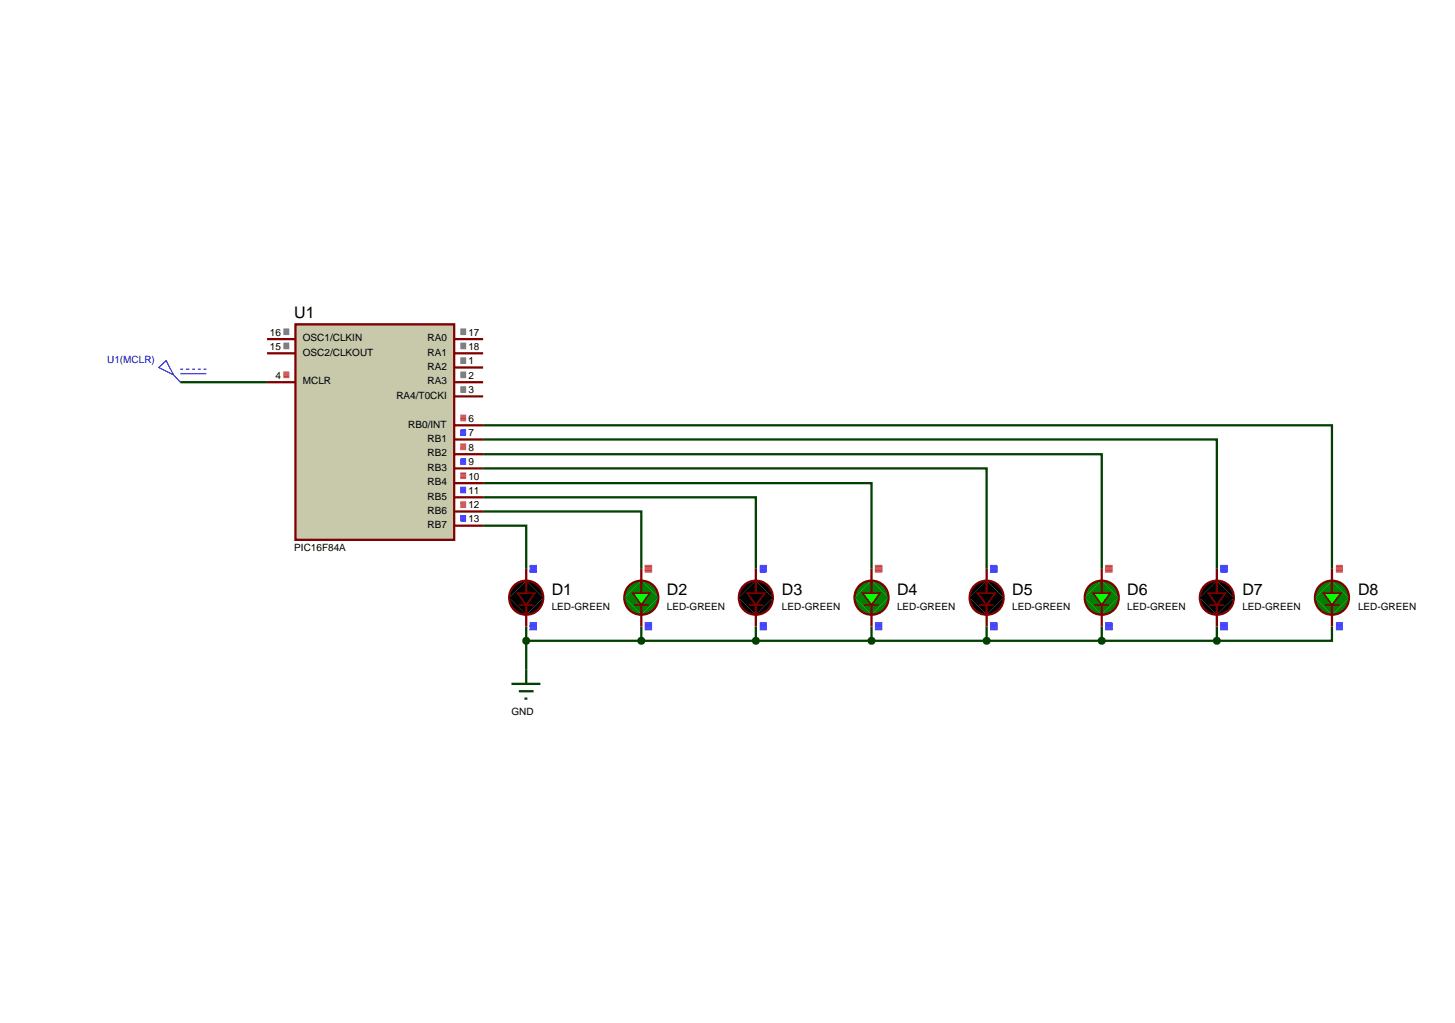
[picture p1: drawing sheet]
<svg xmlns="http://www.w3.org/2000/svg" width="257mm" height="180mm" viewBox="0 0 257 180" stroke-linecap="round" stroke-linejoin="round" font-family="sans-serif">
<g fill="none" stroke="#004000" stroke-width=".4">
<path d="M31.8 67.4h15.3M85.2 77.5h129.4v22.8M85.2 75h149.7v25.3M85.2 92.7h7.6v7.6M85.2 90.2h27.9v10.1M85.2 87.7h48.1v12.6M85.2 85.2h68.5v15.1M85.2 82.6h88.8v17.7M85.2 80.1h109.1v20.2M92.8 110.5v7.6M92.8 113h121.8M113.1 110.5v2.5"/>
<path d="M133.3 110.5v2.5M153.7 110.5v2.5M174 110.5v2.5M194.3 110.5v2.5M214.6 110.5v2.5M234.9 110.5v2.5h-20.3"/>
</g>
<path d="M52.1 57.2h28v38h-28z" fill="#c8c8aa" stroke="#800000" stroke-width=".4"/>
<g fill="none" stroke="#800000" stroke-width=".4">
<path d="M47.1 59.8h5M80.1 59.8h5.1M47.1 62.3h5M47.1 67.4h5M80.1 75h5.1M80.1 77.5h5.1M80.1 62.3h5.1M80.1 64.8h5.1M80.1 67.4h5.1M80.1 69.9h5.1M80.1 80.1h5.1M80.1 82.6h5.1"/>
<path d="M80.1 85.2h5.1M80.1 87.7h5.1M80.1 90.2h5.1M80.1 92.7h5.1M92.8 100.3v4.3M92.8 106.7v3.8"/>
</g>
<g fill="none" stroke="#808080" stroke-width=".18">
<path d="M50 58h1M50 58.1h1M50 58.2h1M50 58.3h1M50 58.4h1M50 58.5h1M50 58.6h1M50 58.7h1M50 58.8h1M50 58.9h1M50 59h1M81.2 58h1"/>
<path d="M81.2 58.1h1M81.2 58.2h1M81.2 58.3h1M81.2 58.4h1M81.2 58.5h1M81.2 58.6h1M81.2 58.7h1M81.2 58.8h1M81.2 58.9h1M81.2 59h1M50 60.5h1M50 60.6h1"/>
<path d="M50 60.7h1M50 60.8h1M50 60.9h1M50 61h1M50 61.1h1M50 61.2h1M50 61.3h1M50 61.4h1M50 61.5h1M81.2 60.5h1M81.2 60.6h1M81.2 60.7h1"/>
<path d="M81.2 60.8h1M81.2 60.9h1M81.2 61h1M81.2 61.1h1M81.2 61.2h1M81.2 61.3h1M81.2 61.4h1M81.2 61.5h1M81.2 63.1h1M81.2 63.2h1M81.2 63.3h1M81.2 63.4h1"/>
<path d="M81.2 63.5h1M81.2 63.6h1M81.2 63.7h1M81.2 63.8h1M81.2 63.9h1M81.2 64h1M81.2 64.1h1M81.2 65.6h1M81.2 65.7h1M81.2 65.8h1M81.2 65.9h1M81.2 66h1"/>
<path d="M81.2 66.1h1M81.2 66.2h1M81.2 66.3h1M81.2 66.4h1M81.2 66.5h1M81.2 66.6h1M81.2 68.2h1M81.2 68.3h1M81.2 68.4h1M81.2 68.5h1M81.2 68.6h1M81.2 68.7h1"/>
<path d="M81.2 68.8h1M81.2 68.9h1M81.2 69h1M81.2 69.1h1M81.2 69.2h1"/>
</g>
<g fill="none" stroke="#ff4040" stroke-width=".18">
<path d="M50 65.6h1M50 65.7h1M50 65.8h1M50 65.9h1M50 66h1M50 66.1h1M50 66.2h1M50 66.3h1M50 66.4h1M50 66.5h1M50 66.6h1M81.2 73.2h1"/>
<path d="M81.2 73.3h1M81.2 73.4h1M81.2 73.5h1M81.2 73.6h1M81.2 73.7h1M81.2 73.8h1M81.2 73.9h1M81.2 74h1M81.2 74.1h1M81.2 74.2h1M81.2 78.3h1M81.2 78.4h1"/>
<path d="M81.2 78.5h1M81.2 78.6h1M81.2 78.7h1M81.2 78.8h1M81.2 78.9h1M81.2 79h1M81.2 79.1h1M81.2 79.2h1M81.2 79.3h1M81.2 83.4h1M81.2 83.5h1M81.2 83.6h1"/>
<path d="M81.2 83.7h1M81.2 83.8h1M81.2 83.9h1M81.2 84h1M81.2 84.1h1M81.2 84.2h1M81.2 84.3h1M81.2 84.4h1M81.2 88.5h1M81.2 88.6h1M81.2 88.7h1M81.2 88.8h1"/>
<path d="M81.2 88.9h1M81.2 89h1M81.2 89.1h1M81.2 89.2h1M81.2 89.3h1M81.2 89.4h1M81.2 89.5h1"/>
</g>
<g fill="none" stroke="#4040ff" stroke-width=".18">
<path d="M81.2 75.8h1M81.2 75.9h1M81.2 76h1M81.2 76.1h1M81.2 76.2h1M81.2 76.3h1M81.2 76.4h1M81.2 76.5h1M81.2 76.6h1M81.2 76.7h1M81.2 76.8h1M81.2 80.9h1"/>
<path d="M81.2 81h1M81.2 81.1h1M81.2 81.2h1M81.2 81.3h1M81.2 81.4h1M81.2 81.5h1M81.2 81.6h1M81.2 81.7h1M81.2 81.8h1M81.2 81.9h1M81.2 85.9h1M81.2 86h1"/>
<path d="M81.2 86.1h1M81.2 86.2h1M81.2 86.3h1M81.2 86.4h1M81.2 86.5h1M81.2 86.6h1M81.2 86.7h1M81.2 86.8h1M81.2 86.9h1M81.2 90.9h1M81.2 91h1M81.2 91.1h1"/>
<path d="M81.2 91.2h1M81.2 91.3h1M81.2 91.4h1M81.2 91.5h1M81.2 91.6h1M81.2 91.7h1M81.2 91.8h1M81.2 91.9h1M93.4 99.7h1.3M93.4 99.8h1.3M93.4 99.9h1.3M93.4 100h1.3"/>
<path d="M93.4 100.1h1.3M93.4 100.2h1.3M93.4 100.3h1.3M93.4 100.4h1.3M93.4 100.5h1.3M93.4 100.6h1.3M93.4 100.7h1.3M93.4 100.8h1.3M93.4 100.9h1.3M93.4 109.8h1.3M93.4 109.9h1.3M93.4 110h1.3"/>
<path d="M93.4 110.1h1.3M93.4 110.2h1.3M93.4 110.3h1.3M93.4 110.4h1.3M93.4 110.5h1.3M93.4 110.6h1.3M93.4 110.7h1.3M93.4 110.8h1.3M93.4 110.9h1.3M93.4 111h1.3M93.4 111.1h1.3"/>
</g>
<path d="M90.4 103.5a2.97 2.97 0 0 1 2.4-1.1l-3 3 .1-.7zM92.8 102.4a2.95 2.95 0 0 1 3 3zM95.8 105.4a2.95 2.95 0 0 1-3 3zM89.8 105.4l3 3a2.95 2.95 0 0 1-3-3z" fill="#000" stroke="#800000" stroke-width=".4"/>
<path d="M89.8 105.4l3-3 3 3-3 3z" fill="#000"/>
<path d="M91.5 106.7h2.6" fill="none" stroke="#800000" stroke-width=".3"/>
<path d="M91.3 104.6h3l-1.5 2.1z" fill="#000" stroke="#800000" stroke-width=".3"/>
<path d="M110.7 103.5a2.97 2.97 0 0 1 2.4-1.1l-3 3 .1-.7zM113.1 102.4a2.95 2.95 0 0 1 3 3zM116.1 105.4a2.95 2.95 0 0 1-3 3zM110.1 105.4l3 3a2.95 2.95 0 0 1-3-3z" fill="#008000" stroke="#800000" stroke-width=".4"/>
<path d="M110.1 105.4l3-3 3 3-3 3z" fill="#008000"/>
<path d="M111.8 106.7h2.6" fill="none" stroke="#800000" stroke-width=".3"/>
<path d="M113.1 102.3v2.3M113.1 106.7v1.7" fill="none" stroke="#800000" stroke-width=".4"/>
<path d="M111.6 104.6h3l-1.5 2.1z" fill="#0f0" stroke="#800000" stroke-width=".3"/>
<path d="M113.1 100.3v2.6M113.1 107.9v2.6M133.3 100.3v4.3M133.3 106.7v3.8" fill="none" stroke="#800000" stroke-width=".4"/>
<g fill="none" stroke="#ff4040" stroke-width=".18">
<path d="M113.7 99.7h1.3M113.7 99.8h1.3M113.7 99.9h1.3M113.7 100h1.3M113.7 100.1h1.3M113.7 100.2h1.3M113.7 100.3h1.3M113.7 100.4h1.3M113.7 100.5h1.3M113.7 100.6h1.3M113.7 100.7h1.3M113.7 100.8h1.3"/>
<path d="M113.7 100.9h1.3"/>
</g>
<g fill="none" stroke="#4040ff" stroke-width=".18">
<path d="M134 99.7h1.2M134 99.8h1.2M134 99.9h1.2M134 100h1.2M113.7 109.8h1.3M113.7 109.9h1.3M113.7 110h1.3M113.7 110.1h1.3M113.7 110.2h1.3M113.7 110.3h1.3M113.7 110.4h1.3M113.7 110.5h1.3"/>
<path d="M113.7 110.6h1.3M113.7 110.7h1.3M113.7 110.8h1.3M113.7 110.9h1.3M113.7 111h1.3M113.7 111.1h1.3M134 109.8h1.2M134 109.9h1.2M134 110h1.2M134 110.1h1.2M134 110.2h1.2M134 110.3h1.2"/>
<path d="M134 110.4h1.2M134 110.5h1.2M134 110.6h1.2M134 110.7h1.2M134 110.8h1.2M134 110.9h1.2M134 111h1.2M134 111.1h1.2M134 100.1h1.2M134 100.2h1.2M134 100.3h1.2M134 100.4h1.2"/>
<path d="M134 100.5h1.2M134 100.6h1.2M134 100.7h1.2M134 100.8h1.2M134 100.9h1.2"/>
</g>
<path d="M130.9 103.5a2.97 2.97 0 0 1 2.4-1.1l-3 3 .1-.7zM133.3 102.4a2.95 2.95 0 0 1 3 3zM136.3 105.4a2.95 2.95 0 0 1-3 3zM130.3 105.4l3 3a2.95 2.95 0 0 1-3-3z" fill="#000" stroke="#800000" stroke-width=".4"/>
<path d="M130.3 105.4l3-3 3 3-3 3z" fill="#000"/>
<path d="M132.1 106.7h2.5" fill="none" stroke="#800000" stroke-width=".3"/>
<path d="M131.8 104.6h3.1l-1.6 2.1z" fill="#000" stroke="#800000" stroke-width=".3"/>
<path d="M151.3 103.5a2.97 2.97 0 0 1 2.4-1.1l-3 3 .1-.7zM153.7 102.4a2.95 2.95 0 0 1 3 3zM156.7 105.4a2.95 2.95 0 0 1-3 3zM150.7 105.4l3 3a2.95 2.95 0 0 1-3-3z" fill="#008000" stroke="#800000" stroke-width=".4"/>
<path d="M150.7 105.4l3-3 3 3-3 3z" fill="#008000"/>
<path d="M152.4 106.7h2.5" fill="none" stroke="#800000" stroke-width=".3"/>
<path d="M153.7 102.3v2.3M153.7 106.7v1.7" fill="none" stroke="#800000" stroke-width=".4"/>
<path d="M152.1 104.6h3.1l-1.5 2.1z" fill="#0f0" stroke="#800000" stroke-width=".3"/>
<path d="M153.7 100.3v2.6M153.7 107.9v2.6M174 100.3v4.3M174 106.7v3.8" fill="none" stroke="#800000" stroke-width=".4"/>
<g fill="none" stroke="#ff4040" stroke-width=".18">
<path d="M154.3 99.7h1.3M154.3 99.8h1.3M154.3 99.9h1.3M154.3 100h1.3M154.3 100.1h1.3M154.3 100.2h1.3M154.3 100.3h1.3M154.3 100.4h1.3M154.3 100.5h1.3M154.3 100.6h1.3M154.3 100.7h1.3M154.3 100.8h1.3"/>
<path d="M154.3 100.9h1.3"/>
</g>
<g fill="none" stroke="#4040ff" stroke-width=".18">
<path d="M174.6 99.7h1.3M174.6 99.8h1.3M174.6 99.9h1.3M174.6 100h1.3M154.3 109.8h1.3M154.3 109.9h1.3M154.3 110h1.3M154.3 110.1h1.3M154.3 110.2h1.3M154.3 110.3h1.3M154.3 110.4h1.3M154.3 110.5h1.3"/>
<path d="M154.3 110.6h1.3M154.3 110.7h1.3M154.3 110.8h1.3M154.3 110.9h1.3M154.3 111h1.3M154.3 111.1h1.3M174.6 109.8h1.3M174.6 109.9h1.3M174.6 110h1.3M174.6 110.1h1.3M174.6 110.2h1.3M174.6 110.3h1.3"/>
<path d="M174.6 110.4h1.3M174.6 110.5h1.3M174.6 110.6h1.3M174.6 110.7h1.3M174.6 110.8h1.3M174.6 110.9h1.3M174.6 111h1.3M174.6 111.1h1.3M174.6 100.1h1.3M174.6 100.2h1.3M174.6 100.3h1.3M174.6 100.4h1.3"/>
<path d="M174.6 100.5h1.3M174.6 100.6h1.3M174.6 100.7h1.3M174.6 100.8h1.3M174.6 100.9h1.3"/>
</g>
<path d="M92.8 118.1v2.5M90.2 120.6h5.1M91.5 121.9h2.6M92.5 123.2h.5" fill="none" stroke="#004000" stroke-width=".4"/>
<path d="M171.6 103.5a2.97 2.97 0 0 1 2.4-1.1l-3 3 .1-.7zM174 102.4a2.95 2.95 0 0 1 3 3zM177 105.4a2.95 2.95 0 0 1-3 3zM171 105.4l3 3a2.95 2.95 0 0 1-3-3z" fill="#000" stroke="#800000" stroke-width=".4"/>
<path d="M171 105.4l3-3 3 3-3 3z" fill="#000"/>
<path d="M172.7 106.7h2.5" fill="none" stroke="#800000" stroke-width=".3"/>
<path d="M172.4 104.6h3.1l-1.5 2.1z" fill="#000" stroke="#800000" stroke-width=".3"/>
<path d="M192.4 103l1.2-.5 .7-.1-3 3a2.97 2.97 0 0 1 1.1-2.4zM194.3 102.4a2.95 2.95 0 0 1 3 3zM194.3 108.4l3-3a2.95 2.95 0 0 1-3 3zM191.3 105.4l3 3a2.95 2.95 0 0 1-3-3z" fill="#008000" stroke="#800000" stroke-width=".4"/>
<path d="M194.3 102.4l3 3-3 3-3-3z" fill="#008000"/>
<path d="M193 106.7h2.6" fill="none" stroke="#800000" stroke-width=".3"/>
<path d="M194.3 102.3v2.3M194.3 106.7v1.7" fill="none" stroke="#800000" stroke-width=".4"/>
<path d="M192.8 104.6h3l-1.5 2.1z" fill="#0f0" stroke="#800000" stroke-width=".3"/>
<path d="M194.3 100.3v2.6M194.3 107.9v2.6M214.6 100.3v4.3M214.6 106.7v3.8" fill="none" stroke="#800000" stroke-width=".4"/>
<g fill="none" stroke="#ff4040" stroke-width=".18">
<path d="M194.9 99.7h1.3M194.9 99.8h1.3M194.9 99.9h1.3M194.9 100h1.3M194.9 100.1h1.3M194.9 100.2h1.3M194.9 100.3h1.3M194.9 100.4h1.3M194.9 100.5h1.3M194.9 100.6h1.3M194.9 100.7h1.3M194.9 100.8h1.3"/>
<path d="M194.9 100.9h1.3"/>
</g>
<g fill="none" stroke="#4040ff" stroke-width=".18">
<path d="M215.2 99.7h1.3M215.2 99.8h1.3M215.2 99.9h1.3M215.2 100h1.3M194.9 109.8h1.3M194.9 109.9h1.3M194.9 110h1.3M194.9 110.1h1.3M194.9 110.2h1.3M194.9 110.3h1.3M194.9 110.4h1.3M194.9 110.5h1.3"/>
<path d="M194.9 110.6h1.3M194.9 110.7h1.3M194.9 110.8h1.3M194.9 110.9h1.3M194.9 111h1.3M194.9 111.1h1.3M215.2 109.8h1.3M215.2 109.9h1.3M215.2 110h1.3M215.2 110.1h1.3M215.2 110.2h1.3M215.2 110.3h1.3"/>
<path d="M215.2 110.4h1.3M215.2 110.5h1.3M215.2 110.6h1.3M215.2 110.7h1.3M215.2 110.8h1.3M215.2 110.9h1.3M215.2 111h1.3M215.2 111.1h1.3M215.2 100.1h1.3M215.2 100.2h1.3M215.2 100.3h1.3M215.2 100.4h1.3"/>
<path d="M215.2 100.5h1.3M215.2 100.6h1.3M215.2 100.7h1.3M215.2 100.8h1.3M215.2 100.9h1.3"/>
</g>
<path d="M212.2 103.5a2.97 2.97 0 0 1 2.4-1.1l-3 3 .1-.7zM214.6 102.4a2.95 2.95 0 0 1 3 3zM217.6 105.4a2.95 2.95 0 0 1-3 3zM211.6 105.4l3 3a2.95 2.95 0 0 1-3-3z" fill="#000" stroke="#800000" stroke-width=".4"/>
<path d="M211.6 105.4l3-3 3 3-3 3z" fill="#000"/>
<path d="M213.3 106.7h2.6" fill="none" stroke="#800000" stroke-width=".3"/>
<path d="M213.1 104.6h3l-1.5 2.1z" fill="#000" stroke="#800000" stroke-width=".3"/>
<path d="M233 103l1.2-.5 .7-.1-3 3a2.97 2.97 0 0 1 1.1-2.4zM234.9 102.4a2.95 2.95 0 0 1 3 3zM234.9 108.4l3-3a2.95 2.95 0 0 1-3 3zM231.9 105.4l3 3a2.95 2.95 0 0 1-3-3z" fill="#008000" stroke="#800000" stroke-width=".4"/>
<path d="M234.9 102.4l3 3-3 3-3-3z" fill="#008000"/>
<path d="M233.7 106.7h2.5" fill="none" stroke="#800000" stroke-width=".3"/>
<path d="M234.9 102.3v2.3M234.9 106.7v1.7" fill="none" stroke="#800000" stroke-width=".4"/>
<path d="M233.4 104.6h3.1l-1.6 2.1z" fill="#0f0" stroke="#800000" stroke-width=".3"/>
<path d="M234.9 100.3v2.6M234.9 107.9v2.6" fill="none" stroke="#800000" stroke-width=".4"/>
<g fill="none" stroke="#ff4040" stroke-width=".18">
<path d="M235.6 99.7h1.2M235.6 99.8h1.2M235.6 99.9h1.2M235.6 100h1.2M235.6 100.1h1.2M235.6 100.2h1.2M235.6 100.3h1.2M235.6 100.4h1.2M235.6 100.5h1.2M235.6 100.6h1.2M235.6 100.7h1.2M235.6 100.8h1.2"/>
<path d="M235.6 100.9h1.2"/>
</g>
<g fill="none" stroke="#4040ff" stroke-width=".18">
<path d="M235.6 109.8h1.2M235.6 109.9h1.2M235.6 110h1.2M235.6 110.1h1.2M235.6 110.2h1.2M235.6 110.3h1.2M235.6 110.4h1.2M235.6 110.5h1.2M235.6 110.6h1.2M235.6 110.7h1.2M235.6 110.8h1.2M235.6 110.9h1.2"/>
<path d="M235.6 111h1.2M235.6 111.1h1.2"/>
</g>
<path d="M28 64.8l1.3-1.2 1.3 2.5zM30.6 66.1l1.2 1.3M31.8 65.1h.5M31.8 65.9h4.6M32.8 65.1h.6M33.9 65.1h.5M34.9 65.1h.5M35.9 65.1h.5" fill="none" stroke="#0000c0" stroke-width=".2"/>
<path d="M92.4 112.7l.4-.2-.5 .5zM92.8 112.5l.3 .1 .2 .4zM93.3 113l-.2 .4-.3 .1zM92.3 113l.5 .5-.3-.1z" fill="#004000" stroke="#004000" stroke-width=".4"/>
<path d="M92.8 112.5l.5 .5-.5 .5-.5-.5z" fill="#004000"/>
<path d="M112.7 112.7l.4-.2-.5 .5zM113.1 112.5l.4 .2 .1 .3zM113.1 113.5l.5-.5-.2 .4zM112.6 113l.5 .5-.3-.1z" fill="#004000" stroke="#004000" stroke-width=".4"/>
<path d="M113.1 112.5l.5 .5-.5 .5-.5-.5z" fill="#004000"/>
<path d="M132.9 112.7l.4-.2-.5 .5zM133.3 112.5l.4 .2 .1 .3zM133.3 113.5l.5-.5-.2 .4zM132.8 113l.5 .5-.3-.1z" fill="#004000" stroke="#004000" stroke-width=".4"/>
<path d="M133.3 112.5l.5 .5-.5 .5-.5-.5z" fill="#004000"/>
<path d="M153.3 112.7l.4-.2-.5 .5zM153.7 112.5l.4 .2 .1 .3zM154.2 113l-.2 .4-.3 .1zM153.2 113l.5 .5-.3-.1z" fill="#004000" stroke="#004000" stroke-width=".4"/>
<path d="M153.7 112.5l.5 .5-.5 .5-.5-.5z" fill="#004000"/>
<path d="M173.6 112.7l.4-.2-.5 .5zM174 112.5l.4 .2 .1 .3zM174 113.5l.5-.5-.2 .4zM173.5 113l.5 .5-.3-.1z" fill="#004000" stroke="#004000" stroke-width=".4"/>
<path d="M174 112.5l.5 .5-.5 .5-.5-.5z" fill="#004000"/>
<path d="M193.9 112.7l.4-.2-.5 .5zM194.3 112.5l.4 .2 .1 .3zM194.3 113.5l.5-.5-.2 .4zM193.8 113l.5 .5-.3-.1z" fill="#004000" stroke="#004000" stroke-width=".4"/>
<path d="M193.8 113l.5-.5 .5 .5-.5 .5z" fill="#004000"/>
<path d="M214.2 112.7l.4-.2-.5 .5zM214.6 112.5l.4 .2 .1 .3zM214.6 113.5l.5-.5-.1 .3zM214.1 113l.5 .5-.4-.2z" fill="#004000" stroke="#004000" stroke-width=".4"/>
<path d="M214.6 112.5l.5 .5-.5 .5-.5-.5z" fill="#004000"/>
<g font-size="2.8">
<text x="51.9" y="56.1">U1</text>
<text x="97.3" y="104.9">D1</text>
<text x="117.6" y="104.9">D2</text>
<text x="137.9" y="104.9">D3</text>
<text x="158.2" y="104.9">D4</text>
<text x="178.5" y="104.9">D5</text>
<text x="198.8" y="104.9">D6</text>
<text x="219.1" y="104.9">D7</text>
<text x="239.5" y="104.9">D8</text>
</g>
<g font-size="1.8">
<text x="47.6" y="59.2">16</text>
<text x="82.6" y="59.2">17</text>
<text x="47.6" y="61.7">15</text>
<text x="53.4" y="60.2">OSC1/CLKIN</text>
<text x="53.4" y="62.7">OSC2/CLKOUT</text>
<text x="75.4" y="60.2">RA0</text>
<text x="75.4" y="62.7">RA1</text>
<text x="75.4" y="65.2">RA2</text>
<text x="82.6" y="61.7">18</text>
<text x="82.6" y="64.2">1</text>
<text x="48.6" y="66.8">4</text>
<text x="53.4" y="67.8">MCLR</text>
<text x="69.9" y="70.3">RA4/T0CKI</text>
<text x="75.4" y="67.8">RA3</text>
<text x="82.6" y="66.8">2</text>
<text x="82.6" y="69.3">3</text>
<text x="72" y="75.4">RB0/INT</text>
<text x="75.4" y="77.9">RB1</text>
<text x="82.6" y="74.4">6</text>
<text x="82.6" y="76.9">7</text>
<text x="75.4" y="80.5">RB2</text>
<text x="75.4" y="83">RB3</text>
<text x="82.6" y="79.5">8</text>
<text x="82.6" y="82">9</text>
<text x="75.4" y="85.6">RB4</text>
<text x="75.4" y="88.1">RB5</text>
<text x="82.6" y="84.6">10</text>
<text x="82.6" y="87.1">11</text>
<text x="82.6" y="89.6">12</text>
<text x="75.4" y="90.6">RB6</text>
<text x="75.4" y="93.1">RB7</text>
<text x="82.6" y="92.1">13</text>
<text x="51.9" y="97.1">PIC16F84A</text>
<text x="97.3" y="107.6">LED-GREEN</text>
<text x="117.6" y="107.6">LED-GREEN</text>
<text x="137.9" y="107.6">LED-GREEN</text>
<text x="158.2" y="107.6">LED-GREEN</text>
<text x="178.5" y="107.6">LED-GREEN</text>
<text x="198.8" y="107.6">LED-GREEN</text>
<text x="219.1" y="107.6">LED-GREEN</text>
<text x="239.5" y="107.6">LED-GREEN</text>
<text x="90.2" y="126.1">GND</text>
</g>
<text font-size="1.8" fill="#0000c0" x="18.9" y="64">U1(MCLR)</text>
</svg>
